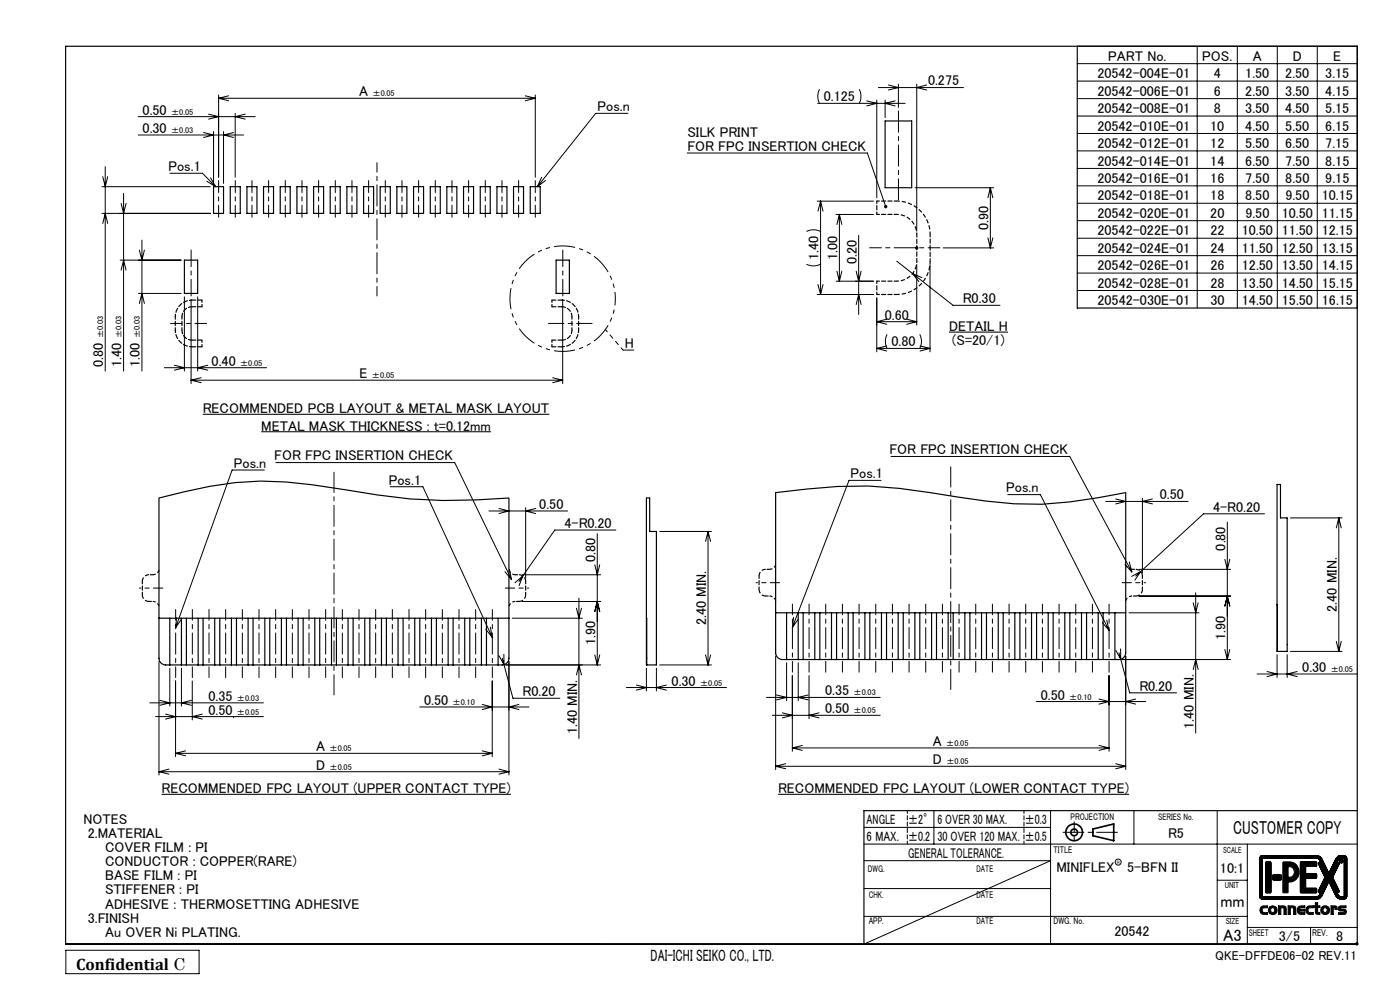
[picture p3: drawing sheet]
<svg xmlns="http://www.w3.org/2000/svg" width="420mm" height="297mm" viewBox="0 0 420 297" stroke-linecap="round" stroke-linejoin="round" font-family="sans-serif">
<g fill="none" stroke="#000" stroke-width=".3">
<path d="M323.2 19.1h84M359.2 13.9v78.4M371.2 13.9v78.4M383.2 13.9v78.4M395.2 13.9v78.4M41.5 35h35.1M61.1 39.7l3 .8-3 .7M62.6 34.2l3 .8-3 .7M64.1 39.4v15.6M65.6 28.5v24.6M65.6 29.5h95M65.6 29.5l3 .7"/>
<path d="M67.1 39.4v15.6M68.6 28.7l-3 .8M70.1 39.7l-3 .8 3 .7M70.6 34v19.1M73.6 34.2l-3 .8 3 .7M157.6 28.7l3 .8M160.6 28.5v24.6M160.6 29.5l-3 .7M188.4 34h-9.7l-17.5 21.9M245.3 31h26.2M245.9 26.7l-.6 2.2 .6 2.1M257.8 26.7l.5 1.9-.1 1.2-.4 1.2"/>
<path d="M260 30.2l3 .8-3 .7M263 30v29.3M263.5 26.2h25.5M265.5 30v5.3M266.5 25.5l3 .7-3 .8M268.5 30.2l-3 .8 3 .7M269.5 25.2v7M275 25.2v44.1M278 25.5l-3 .7 3 .8M323.2 24.3h84M323.2 29.6h84M323.2 34.8h84"/>
<path d="M30.6 55.9h32.5M30.8 52.9l.8 3 .7-3M31.6 49.9v61.3M37.1 58v53.2M41.5 40.5h31.6M51 51.9h9.7l4 4M62.1 54.3l2.6 1.6M63.1 53.3l1.6 2.6M162.5 53.1l-1.3 2.8M163.7 54.1l-2.5 1.8M206.2 45.9h54l5.5 16M274.5 56.3h23.6"/>
<path d="M297.1 56.3v18M297.1 56.3l.8 3M297.1 56.3l-.7 3M323.2 40h84M323.2 45.2h84M323.2 50.5h84M323.2 55.7h84M30.6 64h32.5M30.8 67l.8-3 .7 3M36.1 78h18.2M36.3 61l.8 3 .7-3M41.8 75l.8 3 .7-3"/>
<path d="M42.6 72v39.2M241.9 79.2l1.8 .5 2.5-.5M241.9 69.4l2.2-.5 2.1 .5M245.1 60.3h16.9M246.2 60.3v28M246.2 60.3l.7 3M246.2 60.3l-.8 3M250.8 64.3h11.2M251.8 64.3v20M251.8 64.3l.8 3M251.8 64.3l-.7 3M257.6 70.6v23.7"/>
<path d="M269 78.3l16.9 13.2h14.1M274.5 74.3h1M274.7 73.9l.7 .7M275 79.3v18.1M275 73.8v1M275.4 73.9l-.7 .7M279 79.3v26.1M283 74.3h15.1M296.4 71.3l.7 3M297.9 71.3l-.8 3M323.2 60.9h84M323.2 66.1h84"/>
<path d="M323.2 71.4h84M323.2 76.6h84M36.3 81l.8-3 .7 3M41.6 87.9h12.7M41.8 90.9l.8-3 .7 3M55.3 89v22.2M57.3 89.7v25.3M59.3 89v22.2M168.8 89.7v25.3M245.1 88.3h16.9M245.4 85.3l.8 3M246.9 85.3l-.7 3"/>
<path d="M250.8 84.3h11.2M251.1 81.3l.7 3M252.6 81.3l-.8 3M256.9 91.3l.7-3 .7 3M256.9 81.3l.7 3 .7-3M263 89.3v16.1M263 96.4h12M263 96.4l3 .8M266 95.7l-3 .7M272 95.7l3 .7M275 96.4l-3 .8M276.6 83.2l-2.8-1.2 1.9 2.4"/>
<path d="M323.2 81.8h84M323.2 87.1h84M49.3 110.2h30.7M52.3 109.5l3 .7-3 .7M57.3 113.9h111.5M57.3 113.9l3 .8M60.3 113.2l-3 .7M62.3 109.5l-3 .7 3 .7M165.8 113.2l3 .7M168.8 113.9l-3 .8M263 104.4h16M263 104.4l3 .8"/>
<path d="M266 103.7l-3 .7M266.1 100.2l-.5 2.1 .5 2.1M275.9 100.2l.5 1.8v.9l-.5 1.5M276 103.7l3 .7M279 104.4l-3 .8M82.8 138.6h53.6l17.1 35.1M267.3 136.8h53.6l18.6 34.6M79.3 140.9h-9.7l-16.9 47.3M117.1 145.9h9.8l20.8 45.1M146.7 153.1h23.6M149.7 152.4l3 .7-3 .8M157.7 152.1v21.2"/>
<path d="M160.7 152.4l-3 .7 3 .8M179.2 159.9v39.4M184.7 158.9h-18.3l-9.6 13.7M197.9 159.3h15.5M212.4 159.3v40M212.4 159.3l.8 3M212.4 159.3l-.7 3M264.3 144h-9.6l-17 44.1M302.3 148.2h9.8l20.6 40.7M331.7 150.3h24.7M334.7 149.5l3 .8-3 .7M342.7 149.3v22.4"/>
<path d="M345.7 149.5l-3 .8 3 .7M368.2 156.5v41.2M379.3 154h-18.2l-18.9 17.3M387.1 155.2h15.5M401.6 155.2v40M401.6 155.2l.8 3M401.6 155.2l-.7 3M151.5 171.3l2 2.4M152.8 170.7l.7 3M156.7 172.3h23.5M156.8 172.6l-1.1 1.7M156.8 172.6l-2.3 2.1"/>
<path d="M156.8 172.6l-1.1 2.9M173.7 179.3v42M178.4 169.3l.8 3 .7-3M337.5 169.1l2 2.3M338.8 168.4l.7 3M341.7 178.6h27.5M341.7 170.6h27.5M342.2 171.3l-1.5 1.3M342.2 171.3l-2.7 1.5M342.2 171.3l-1.7 2.6M358.7 177.7v42M367.5 167.6l.7 3 .7-3"/>
<path d="M47.7 198.3v34M53 185.1l-.3 3.1M54.4 185.6l-1.7 2.6M145.7 188.6l2 2.4M147.1 188l.6 3M149.7 196.5l1.5 2.7M150.7 197.3l.5 1.9M151.2 196.1v3.1M151.2 199.2l2.7 10.1h14.1M151.7 199.3h28.5M152.7 198.3v34M153.7 185.3h21"/>
<path d="M156.7 180.3h23.5M172.9 182.3l.8 3 .7-3M178.4 196.3l.8 3M178.4 183.3l.8-3 .7 3M179.9 196.3l-.7 3M197.9 199.3h15.5M211.7 196.3l.7 3M213.2 196.3l-.8 3M232.7 196.6v34M236 198.6v11.4M238.1 185l-.4 3.1M239.5 198.6v11.4"/>
<path d="M239.5 185.5l-1.8 2.6M330.7 186.6l2 2.3M332 185.9l.7 3M334.7 194.9l1.5 2.7M335.7 195.6l.5 2M336.2 194.5v3.1M336.2 197.6l2.7 10h14.1M336.7 197.7h32.5M337.7 196.6v34M338.7 183.7h21M358 180.7l.7 3 .7-3M367.5 194.7l.7 3"/>
<path d="M367.5 181.6l.7-3 .7 3M368.9 194.7l-.7 3M383.1 196.2v6.8M386.2 196.2v6.8M387.1 195.2h15.5M400.9 192.2l.7 3M402.4 192.2l-.8 3M44.9 210.6h34.1M46.7 214.8h32.3M47.9 209.9l3 .7-3 .8M49.7 214l3 .8-3 .7M50.9 200.3v11.3"/>
<path d="M52.7 204.1v22.7M54.4 200.3v11.3M57.4 209.9l-3 .7 3 .8M57.7 204.1v11.7M60.7 214l-3 .8 3 .7M70.1 214.9v.1M125.9 211.9h32.8M144.7 211.1l3 .8-3 .8M147.7 204.1v22.7M155.7 211.1l-3 .8 3 .8M172.9 202.3l.8-3 .7 3M187.9 206.1h30.1"/>
<path d="M190.9 205.3l3 .8-3 .7M193.9 200.3v6.8M196.9 200.3v6.8M199.9 205.3l-3 .8 3 .7M229.9 209h34.2M231.7 214.4h32.4M232.9 208.3l3.1 .7-3.1 .8M234.7 213.6l3 .8-3 .8M237.7 202.5v22.6M242.5 208.3l-3 .7 3 .8M242.7 202.5v12.9M245.7 213.6l-3 .8 3 .8"/>
<path d="M310.9 210.3h32.8M329.7 209.5l3 .8-3 .7M332.7 202.5v22.6M340.7 209.5l-3 .8 3 .7M358 200.7l.7-3 .7 3M377.1 202h30.1M380.1 201.3l3 .7-3 .8M389.1 201.3l-2.9 .7 2.9 .8M47.7 231.3h105M47.7 231.3l3 .7M50.7 230.5l-3 .8M52.7 225.8h95"/>
<path d="M52.7 225.8l3 .7M55.7 225l-3 .8M144.7 225l3 .8M147.7 225.8l-3 .7M149.7 230.5l3 .8M152.7 231.3l-3 .7M232.7 229.7h105M232.7 229.7l3 .7M235.7 228.9l-3 .8M237.7 224.2h95M237.7 224.2l3 .7M240.7 223.4l-3 .8"/>
<path d="M329.7 223.4l3 .8M332.7 224.2l-3 .7M334.7 228.9l3 .8M337.7 229.7l-3 .7M259.2 257.9h56l-56 25.1M259.2 253h148M259.2 248h56M280.2 243v10M315.2 243v40M340.2 243v10M365.2 243v40M374.2 253v30"/>
<path d="M378.2 256.6l.5-.2h16.4l.9 .3 .5 .6 2.1 4.4 2.2-4.4a2.31 2.31 0 0 1 3.1-.6l.2 .5v11.5l-.3 .6a2.33 2.33 0 0 1-3-.7l-2.2-4.4-2.1 4.4-.6 .7-.8 .2h-16.4l-.6-.3-.2-.5v-11.5zM378.7 257.2l16.8 .1 .6 1-.5 .2-.1 .4 2 4.1-2 4 .1 .4 .5 .2-.3 .7-.7 .4h-16.4zM379.8 258.4l1.2-.1 .3 .2v8.9l-.3 .2h-1.1l-.2-.2zM385 258.4a4.6 4.6 0 0 1 3.9 .7 3 3 0 0 1 .6 3.5 3 3 0 0 1-3.1 1.7v3.2h-1.5zM386.4 259.7l1.3 .3 .6 1.3a1.51 1.51 0 0 1-1.9 1.6zM390.2 258.4h4.8l-.1 1.2h-3.2v2.3h3.1l.2 .1v1l-.2 .2h-3.1v3h3.1l.2 .2-.1 1.1h-4.8zM401.7 257.3l1.6-.1v11.5h-1.1l-.7-.4-.3-.7 .5-.2 .1-.4-2-4 2-4.1-.1-.4-.5-.2zM402 257.6l.4-.2 .4 .2 .2 .5-.2 .4-.4 .2-.4-.2-.3-.4zM402 257.7h.8v.7l-.4 .2-.4-.2zM402.2 257.7l-.1 .7v-.7h.6v.7l-.5-.3M402.5 257.7l.1 .3M402.6 258h.1"/>
<path d="M402.6 258h-.4M259.2 274.6h115M259.2 266.3h56M365.2 263.8h9M374.2 278h33M378.6 271.6l1.6-.1v.6h-1.3a.84 .84 0 0 0 .3 1.4h1v.5a1.59 1.59 0 0 1-2.2-1.2l.1-.7zM381.4 272.2l.3-.2 .6 .2 .1 .5-.1 .6-.4 .2-.5-.2-.2-.5zM381.9 262.2l2.2-.1 .3 .3v1.1l-.3 .2h-2.2zM383.6 271.5l1.8 .1 .4 .3 .1 2.1h-.7v-1.8l-.4-.1h-.6v1.9h-.6zM386.4 271.5l2.1 .2 .3 .7v1.6h-.7v-1.8l-.4-.1h-.6v1.9h-.7zM389.7 271.7l1.7-.2v.5l-1.2 .1-.3 .4h1.5v.5h-1.5l.2 .5h1.3v.5a1.79 1.79 0 0 1-2.1-.5v-1.4zM392.4 271.6l1.5-.1v.6a1.28 1.28 0 0 0-1.5 .3l.1 .8 .4 .3h1v.5a1.85 1.85 0 0 1-2-.5l-.2-.7 .2-.7z"/>
<path d="M393.2 278v5M394.6 270.6h.7v.9h.7v.5h-.7v1l.1 .5h.6v.5h-1l-.3-.3-.1-1.7h-.5v-.5h.5zM397.1 272.2l.4-.2 .5 .2 .2 .5-.2 .6-.4 .2-.5-.2-.2-.5zM399.3 271.5h1.1l.7 .3v.8h-.6l-.1-.6h-.4v2h-.7zM401.7 271.7l2.1-.2v.5l-1.6 .2 .1 .3h1.1l.4 .3 .1 .5-.2 .6-2.2 .1v-.5h1.7l.1-.2-.1-.3h-1.3l-.3-.2-.1-.6zM19.7 283h160.5M19.8 284.8h39.9v7h-39.9zM406.6 282.9h1M406.7 282.5l.7 .7M407.1 282.4v1M407.4 282.5l-.7 .7"/>
<circle cx="335.5" cy="258.4" r=".91"/>
<circle cx="381.8" cy="272.8" r="1.38"/>
<circle cx="397.6" cy="272.8" r="1.37"/>
</g>
<g fill="none" stroke="#000" stroke-width=".5">
<path d="M327.9 248.5l6.2-1.6v5.1l-6.2-1.5z"/>
<circle cx="322.2" cy="249.4" r="2.5"/>
<circle cx="322.3" cy="249.5" r="1.01"/>
</g>
<path d="M335.2 249.4h-16.3" fill="none" stroke="#000" stroke-width=".3" stroke-dasharray="6.3 1.3 1.3 1.3" stroke-dashoffset=".1"/>
<path d="M322.3 246.3v6.5" fill="none" stroke="#000" stroke-width=".3" stroke-dasharray="6.3 1.3 1.3 1.3" stroke-dashoffset="3.2"/>
<path d="M272.2 242.9v10M307.2 252.9v-10" fill="none" stroke="#000" stroke-width=".3" stroke-dasharray="1.3 .6" stroke-dashoffset=".4"/>
<g fill="none" stroke="#000" stroke-width=".35">
<path d="M19.7 13.9h387.5v269.1h-387.5zM323.2 13.9v78.4h84M265.5 36.3h8v20h-8zM64.1 55.9h3v8.1h-3zM69.1 55.9h3v8.1h-3zM74.1 55.9h3v8.1h-3zM79.1 55.9h3v8.1h-3zM84.1 55.9h3v8.1h-3zM89.1 55.9h3v8.1h-3zM94.1 55.9h3v8.1h-3zM99.1 55.9h3v8.1h-3zM104.1 55.9h3v8.1h-3z"/>
<path d="M109.1 55.9h3v8.1h-3zM114.1 55.9h3v8.1h-3zM119.1 55.9h3v8.1h-3zM124.1 55.9h3v8.1h-3zM129.1 55.9h3v8.1h-3zM134.1 55.9h3v8.1h-3zM139.1 55.9h3v8.1h-3zM144.1 55.9h3v8.1h-3zM149.1 55.9h3v8.1h-3zM154.1 55.9h3v8.1h-3zM159.1 55.9h3v8.1h-3zM55.3 78h4v9.9h-4z"/>
<path d="M166.8 78h4v9.9h-4zM47.7 149.3a126.6 126.6 0 0 1 30.5-5.1l7.7 .3 7.7 .8 9.8 1.5a164.9 164.9 0 0 0 49.3 2.5v48a2.05 2.05 0 0 1-2 2h-101a1.99 1.99 0 0 1-2-2zM193.9 149.3h1v10h2v40h-3zM232.7 147.6l9.3-1a119.4 119.4 0 0 1 37 1 180.9 180.9 0 0 0 33.6 3.5l8.4-.7 8.3-1.2 8.4-1.6v48a2.05 2.05 0 0 1-2 2.1h-101a2.05 2.05 0 0 1-2-2.1zM383.1 145.2h1v10h2.1v40h-3.1zM47.7 185.3h105M50.9 185.3v14M54.4 185.3v14M55.9 185.3v14M59.4 185.3v14M60.9 185.3v14M64.4 185.3v14"/>
<path d="M65.9 185.3v14M69.4 185.3v14M70.9 185.3v14M74.4 185.3v14M75.9 185.3v14M79.4 185.3v14M80.9 185.3v14M84.4 185.3v14M85.9 185.3v14M89.4 185.3v14M90.9 185.3v14M94.4 185.3v14"/>
<path d="M95.9 185.3v14M99.4 185.3v14M100.9 185.3v14M104.4 185.3v14M105.9 185.3v14M109.4 185.3v14M110.9 185.3v14M114.4 185.3v14M115.9 185.3v14M119.4 185.3v14M120.9 185.3v14M124.4 185.3v14"/>
<path d="M125.9 185.3v14M129.4 185.3v14M130.9 185.3v14M134.4 185.3v14M135.9 185.3v14M139.4 185.3v14M140.9 185.3v14M144.4 185.3v14M145.9 185.3v14M149.4 185.3v14M193.9 185.3l.1 14M232.7 183.7h105"/>
<path d="M236 183.7v14M239.5 183.7v14M240.9 183.7v14M244.4 183.7v14M246 183.7v14M249.4 183.7v14M251 183.7v14M254.5 183.7v14M255.9 183.7v14M259.5 183.7v14M260.9 183.7v14M264.4 183.7v14"/>
<path d="M266 183.7v14M269.5 183.7v14M271 183.7v14M274.5 183.7v14M275.9 183.7v14M279.5 183.7v14M281 183.7v14M284.4 183.7v14M286 183.7v14M289.5 183.7v14M291 183.7v14M294.5 183.7v14"/>
<path d="M295.9 183.7v14M299.5 183.7v14M301 183.7v14M304.4 183.7v14M306 183.7v14M309.5 183.7v14M311 183.7v14M314.5 183.7v14M315.9 183.7v14M319.4 183.7v14M321 183.7v14M324.4 183.7v14"/>
<path d="M326 183.7v14M329.5 183.7v14M330.9 183.7v14M334.5 183.7v14M383.1 181.2l.1 14M407.2 243h-148v40"/>
</g>
<g fill="#000">
<path d="M384.9 258.4l.1 9.2 1.4-.1v-3.2h1.1a3.1 3.1 0 0 0 2.3-3.2 3.1 3.1 0 0 0-2.8-2.8zM386.4 259.7l.9 .1 .6 .4a1.62 1.62 0 0 1-.9 2.7h-.6zM378.2 271.9l.6-.4h1.4v.6h-1.1l-.4 .3 .1 .9 .3 .2h1.1v.5h-1.4l-.5-.2-.3-.8zM380.4 272.8a1.4 1.4 0 0 1 2.8 0 1.4 1.4 0 0 1-2.8 0zM381.4 272.1l-.2 .5v.5l.4 .4h.5l.3-.5v-.7l-.4-.3zM383.6 271.5h1.6l.5 .2 .2 2.3h-.7v-1.8l-.2-.1h-.8v1.9h-.6zM386.4 271.5h1.6l.7 .3 .1 2.2h-.7v-1.7l-.2-.2h-.8v1.9h-.7zM389.4 271.9l.6-.4h1.4v.5h-1.1l-.4 .3v.2h1.5v.5h-1.5l.3 .5h1.2v.5h-1.4l-.6-.4-.2-.4zM392 271.8l.7-.3h1.2v.6h-1l-.5 .5 .2 .8 1.3 .1v.5h-1.3l-.6-.4-.3-1.2zM394.6 270.6h.7v.9h.7v.5h-.7v1.3l.7 .2v.5h-.9l-.4-.3-.1-1.7h-.5v-.5h.5zM396.2 272.8a1.37 1.37 0 0 1 2.7 0 1.37 1.37 0 0 1-2.7 0zM397.2 272.1l-.3 .5v.5l.5 .4h.4l.4-.5-.1-.7-.3-.3zM399.3 271.5h1.4l.4 .3v.8h-.6v-.5l-.5-.1v2h-.7zM401.5 271.8l.6-.3h1.7v.5h-1.4l-.2 .4 1.4 .2 .3 .4-.1 .8-.3 .2h-2v-.5h1.7l.1-.2-.3-.3-1.4-.2z" fill-rule="evenodd"/>
<path d="M402.1 257.7h.6v.7l-.3-.3h-.2l-.1 .3zM402.2 257.7v.3h.4l-.1-.3zM401.8 258.1a.63 .63 0 0 1 1.2 0 .63 .63 0 0 1-1.2 0zM401.8 258.1a.55 .55 0 0 0 1.1 0 .55 .55 0 0 0-1.1 0zM378.1 256.6l.5-.2h16.9l1 .8 2.1 4.5 2.4-4.7 .8-.6h1.7l.6 .7-.1 12-.7 .4h-1.2l-.9-.3-2.6-5-2.2 4.6-1 .7-17-.1-.5-.7v-11.5zM401.6 257.4l-.4 .9 .6 .5-2 4.2 2 4.1-.6 .5 .3 .8 .5 .3h1.3v-11.5h-1.3zM378.7 257.2v11.5h16.6l.4-.3 .4-.8-.5-.2-.1-.4 2-4-2-4.1 .1-.4 .5-.2-.6-1zM390.1 258.4h4.9l-.1 1.2h-3.2v2.3l3.3 .1-.1 1.2h-3.2v3h3.1l.2 .1-.1 1.3-4.8-.1zM381.9 262.3l2.4-.1 .1 1.5h-2.4zM379.7 258.4h1.6l-.1 9.2h-1.4l-.1-.2z" fill-rule="evenodd"/>
</g>
<path d="M284.7 99.5h17.7M60.8 124.2h104M78.4 129.4h68.9M48.5 238.1h104.8M233.4 238.1h105.3" fill="none" stroke="#000" stroke-width=".31"/>
<path d="M184.6 89.5a15.8 15.8 0 0 0-23.4-13.9 15.8 15.8 0 0 0-.9 27.2 15.8 15.8 0 0 0 24.3-12.2v-1.1" fill="none" stroke="#000" stroke-width=".3" stroke-dasharray="6.3 1.3 1.3 1.3 1.3 1.3" stroke-dashoffset="4.3" stroke-linecap="butt"/>
<path d="M269 64.3a6 6 0 0 1 6 6M269 84.3a6 6 0 0 0 6-6" fill="none" stroke="#000" stroke-width=".35" stroke-dasharray="1.3 .6" stroke-dashoffset=".7" stroke-linecap="butt"/>
<path d="M269 60.3a10 10 0 0 1 10 10M269 88.3a10 10 0 0 0 10-10" fill="none" stroke="#000" stroke-width=".35" stroke-dasharray="1.3 .6" stroke-dashoffset=".4" stroke-linecap="butt"/>
<path d="M42.7 178.2l.5 1.4 .7 .5 .8 .1M44.7 172.2l-1.3 .6-.5 .6-.2 .8M155.7 172.2l1.3 .6 .5 .6 .2 .8M157.7 178.2l-.5 1.4-.7 .5-.8 .1M227.7 176.6l.5 1.4 .7 .5 .8 .1M229.7 170.6l-1.3 .5-.5 .7-.2 .8M340.7 170.6l1.4 .5 .5 .7 .1 .8M342.7 176.6l-.5 1.4-.7 .5-.8 .1" fill="none" stroke="#000" stroke-width=".35" stroke-dasharray="1.3 .6" stroke-linecap="butt"/>
<path d="M45.8 172.2l1.2-.3 .7-1M154.6 172.2l-1.2-.3-.7-1M230.8 178.6l1.2 .4 .7 1M230.8 170.6l1.2-.4 .7-1M339.6 178.6l-1.1 .4-.8 1M339.6 170.6l-1.1-.4-.8-1M45.8 180.2l1.2 .4 .7 1M154.6 180.2l-1.2 .4-.7 1" fill="none" stroke="#000" stroke-width=".35" stroke-dasharray="1.3 .6" stroke-dashoffset=".3" stroke-linecap="butt"/>
<path d="M190.1 104.9h-3.2" fill="none" stroke="#000" stroke-width=".3" stroke-dasharray="6.3 1.3 1.3 1.3 1.3 1.3"/>
<path d="M186.9 104.9l-5.3-6.1" fill="none" stroke="#000" stroke-width=".3" stroke-dasharray="6.3 1.3 1.3 1.3 1.3 1.3" stroke-dashoffset="5.5"/>
<g fill="none" stroke="#000" stroke-width=".3" stroke-dasharray="6.3 1.3 1.3 1.3" stroke-dashoffset="2.8">
<path d="M65.6 54.1v11M70.6 54.1v11M75.6 54.1v11M80.6 54.1v11M85.6 54.1v11M90.6 54.1v11M95.6 54.1v11M100.6 54.1v11M105.6 54.1v11M110.6 54.1v11M115.6 54.1v11M120.6 54.1v11"/>
<path d="M125.6 54.1v11M130.6 54.1v11M135.6 54.1v11M140.6 54.1v11M145.6 54.1v11M150.6 54.1v11M155.6 54.1v11M160.6 54.1v11M260.9 74.3h21.1M51.1 96.9h10.9"/>
</g>
<path d="M269.5 33.2v26.8" fill="none" stroke="#000" stroke-width=".3" stroke-dasharray="6.3 1.3 1.3 1.3" stroke-dashoffset="-.1"/>
<path d="M285.2 139.9v66.8M100.2 141.5v66.8" fill="none" stroke="#000" stroke-width=".3" stroke-dasharray="6.3 1.3 1.3 1.3" stroke-dashoffset=".3"/>
<g fill="none" stroke="#000" stroke-width=".3" stroke-dasharray="6.3 1.3 1.3 1.3" stroke-dashoffset="3.1">
<path d="M52.7 182.7v20.4M57.7 182.7v20.4M62.7 182.7v20.4M67.7 182.7v20.4M72.7 182.7v20.4M77.7 182.7v20.4M82.7 182.7v20.4M87.7 182.7v20.4M92.7 182.7v20.4M97.7 182.7v20.4M102.7 182.7v20.4M107.7 182.7v20.4"/>
<path d="M112.7 182.7v20.4M117.7 182.7v20.4M122.7 182.7v20.4M127.7 182.7v20.4M132.7 182.7v20.4M137.7 182.7v20.4M142.7 182.7v20.4M147.7 182.7v20.4M237.7 181v20.4M242.7 181v20.4M247.7 181v20.4M252.7 181v20.4"/>
<path d="M257.7 181v20.4M262.7 181v20.4M267.7 181v20.4M272.7 181v20.4M277.7 181v20.4M282.7 181v20.4M287.7 181v20.4M292.7 181v20.4M297.7 181v20.4M302.7 181v20.4M307.7 181v20.4M312.7 181v20.4"/>
<path d="M317.7 181v20.4M322.7 181v20.4M327.7 181v20.4M332.7 181v20.4"/>
</g>
<path d="M113.1 48.8v39.9M48.9 176.2h-7.1M151.6 176.2h7M233.9 174.6h-7.1M336.6 174.6h7.1" fill="none" stroke="#000" stroke-width=".3" stroke-dasharray="6.3 1.3 1.3 1.3" stroke-dashoffset="3.5"/>
<path d="M57.3 74.9v13.8M168.8 74.9v13.8" fill="none" stroke="#000" stroke-width=".3" stroke-dasharray="6.3 1.3 1.3 1.3" stroke-dashoffset="1.4"/>
<path d="M164.5 96.9h13.1" fill="none" stroke="#000" stroke-width=".3" stroke-dasharray="6.3 1.3 1.3 1.3" stroke-dashoffset="1.7"/>
<g fill="none" stroke="#000" stroke-width=".35" stroke-dasharray="1.3 .6" stroke-dashoffset=".5">
<path d="M263 60.3v4M263 64.3h6M263 60.3h6M279 70.3v4M279 78.3v-4M52.6 94.9a5 5 0 0 1 5-5M52.6 98.9v-4M54.6 94.9v4M168.6 89.9a5 5 0 0 1 5 5M171.6 98.9v-4M173.6 98.9a5 5 0 0 1-5 5M173.6 94.9v4"/>
<path d="M263 88.3h6M263 84.3h6M263 88.3v-4M57.6 103.9a5 5 0 0 1-5-5M42.7 174.2v4M45.8 172.2h-1.1M154.6 172.2h1.1M157.7 174.2v4M227.7 172.6v4M229.7 178.6h1.1M230.8 170.6h-1.1M339.6 170.6h1.1"/>
<path d="M340.7 178.6h-1.1M342.7 172.6v4M44.7 180.2h1.1M155.7 180.2h-1.1"/>
</g>
<path d="M275 70.3v8" fill="none" stroke="#000" stroke-width=".35" stroke-dasharray="1.3 .6" stroke-dashoffset=".4"/>
<path d="M265.4 61.5a.5 .5 0 0 1 .8 .2 .5 .5 0 0 1-.3 .7l-.2-.5 .2 .5-.6-.2z" fill="#000"/>
<path d="M54.6 98.9a3 3 0 0 0 3 3M57.6 91.9a3 3 0 0 0-3 3M171.6 94.9a3 3 0 0 0-3-3M168.6 101.9a3 3 0 0 0 3-3" fill="none" stroke="#000" stroke-width=".35" stroke-dasharray="1.3 .6" stroke-dashoffset=".2"/>
<path d="M60.6 89.9v2M165.6 91.9v-2M60.6 101.9v2M165.6 103.9v-2" fill="none" stroke="#000" stroke-width=".35" stroke-dasharray="1.3 .6" stroke-dashoffset=".6"/>
<path d="M57.6 89.9h3M60.6 91.9h-3M165.6 89.9h3M168.6 91.9h-3M57.6 101.9h3M60.6 103.9h-3M165.6 101.9h3M168.6 103.9h-3" fill="none" stroke="#000" stroke-width=".35" stroke-dasharray="1.3 .6" stroke-dashoffset=".1"/>
<text font-size="5.6" x="370" y="250">CUSTOMER COPY</text>
<g font-size="4.9">
<text x="366.1" y="272">mm</text>
<text x="366.9" y="282">A3</text>
<text x="22.8" y="290.8">Confidential C</text>
<text x="195.2" y="288">DAI-ICHI SEIKO CO., LTD.</text>
</g>
<g font-size="4.2">
<text x="329.2" y="23.5">20542-004E-01</text>
<text x="332.4" y="18.2">PART No.</text>
<text x="360.7" y="18.2">POS.</text>
<text x="364.1" y="23.5">4</text>
<text x="373.6" y="23.5">1.50</text>
<text x="375.9" y="18.2">A</text>
<text x="385.6" y="23.5">2.50</text>
<text x="387.8" y="18.2">D</text>
<text x="397.6" y="23.5">3.15</text>
<text x="400" y="18.2">E</text>
<text x="107.8" y="28.8">A</text>
<text x="278.4" y="25.6">0.275</text>
<text x="329.2" y="28.7">20542-006E-01</text>
<text x="364.1" y="28.7">6</text>
<text x="373.6" y="28.7">2.50</text>
<text x="385.6" y="28.7">3.50</text>
<text x="397.6" y="28.7">4.15</text>
<text x="42.8" y="34.3">0.50</text>
<text x="179.2" y="33.4">Pos.n</text>
<text x="247.1" y="30.4">0.125</text>
<text x="329.2" y="33.9">20542-008E-01</text>
<text x="364.1" y="33.9">8</text>
<text x="373.6" y="33.9">3.50</text>
<text x="385.6" y="33.9">4.50</text>
<text x="397.6" y="33.9">5.15</text>
<text x="42.8" y="39.8">0.30</text>
<text x="206.2" y="41">SILK PRINT</text>
<text x="329.2" y="39.1">20542-010E-01</text>
<text x="363.1" y="39.1">10</text>
<text x="373.6" y="39.1">4.50</text>
<text x="385.6" y="39.1">5.50</text>
<text x="397.6" y="39.1">6.15</text>
<text x="206.2" y="45.2">FOR FPC INSERTION CHECK</text>
<text x="329.2" y="44.4">20542-012E-01</text>
<text x="363.1" y="44.4">12</text>
<text x="373.6" y="44.4">5.50</text>
<text x="385.6" y="44.4">6.50</text>
<text x="397.6" y="44.4">7.15</text>
<text x="50.5" y="51.2">Pos.1</text>
<text x="329.2" y="49.6">20542-014E-01</text>
<text x="363.1" y="49.6">14</text>
<text x="373.6" y="49.6">6.50</text>
<text x="385.6" y="49.6">7.50</text>
<text x="397.6" y="49.6">8.15</text>
<text x="329.2" y="54.8">20542-016E-01</text>
<text x="363.1" y="54.8">16</text>
<text x="373.6" y="54.8">7.50</text>
<text x="385.6" y="54.8">8.50</text>
<text x="397.6" y="54.8">9.15</text>
<text x="329.2" y="60.1">20542-018E-01</text>
<text x="329.2" y="65.3">20542-020E-01</text>
<text x="363.1" y="60.1">18</text>
<text x="363.1" y="65.3">20</text>
<text x="373.6" y="60.1">8.50</text>
<text x="373.6" y="65.3">9.50</text>
<text x="384.5" y="65.3">10.50</text>
<text x="385.6" y="60.1">9.50</text>
<text x="396.5" y="60.1">10.15</text>
<text x="396.5" y="65.3">11.15</text>
<text x="296.5" y="68.9" transform="rotate(-90 296.5 68.9)">0.90</text>
<text x="329.2" y="70.5">20542-022E-01</text>
<text x="363.1" y="70.5">22</text>
<text x="372.5" y="70.5">10.50</text>
<text x="384.5" y="70.5">11.50</text>
<text x="396.5" y="70.5">12.15</text>
<text x="245.6" y="77.9" transform="rotate(-90 245.6 77.9)">1.40</text>
<text x="251.2" y="77.9" transform="rotate(-90 251.2 77.9)">1.00</text>
<text x="329.2" y="75.7">20542-024E-01</text>
<text x="363.1" y="75.7">24</text>
<text x="372.5" y="75.7">11.50</text>
<text x="384.6" y="75.7">12.50</text>
<text x="396.6" y="75.7">13.15</text>
<text x="257" y="79" transform="rotate(-90 257 79)">0.20</text>
<text x="329.2" y="81">20542-026E-01</text>
<text x="363.1" y="81">26</text>
<text x="372.6" y="81">12.50</text>
<text x="384.6" y="81">13.50</text>
<text x="396.6" y="81">14.15</text>
<text x="329.2" y="86.2">20542-028E-01</text>
<text x="363.1" y="86.2">28</text>
<text x="372.6" y="86.2">13.50</text>
<text x="384.6" y="86.2">14.50</text>
<text x="396.6" y="86.2">15.15</text>
<text x="265.4" y="95.8">0.60</text>
<text x="288.8" y="90.9">R0.30</text>
<text x="329.2" y="91.4">20542-030E-01</text>
<text x="363.1" y="91.4">30</text>
<text x="372.6" y="91.4">14.50</text>
<text x="384.6" y="91.4">15.50</text>
<text x="396.6" y="91.4">16.15</text>
<text x="284.7" y="99.2">DETAIL H</text>
<text x="187.4" y="104.4">H</text>
<text x="267.4" y="103.8">0.80</text>
<text x="285.7" y="103.5">(S=20/1)</text>
<text x="31" y="109.9" transform="rotate(-90 31 109.9)">0.80</text>
<text x="36.5" y="109.9" transform="rotate(-90 36.5 109.9)">1.40</text>
<text x="42" y="109.9" transform="rotate(-90 42 109.9)">1.00</text>
<text x="63.5" y="109.6">0.40</text>
<text x="107.9" y="113.3">E</text>
<text x="60.8" y="123.9">RECOMMENDED PCB LAYOUT &amp; METAL MASK LAYOUT</text>
<text x="78.4" y="129.1">METAL MASK THICKNESS : t=0.12mm</text>
<text x="82.3" y="138">FOR FPC INSERTION CHECK</text>
<text x="266.9" y="136.1">FOR FPC INSERTION CHECK</text>
<text x="70.1" y="140.2">Pos.n</text>
<text x="255.2" y="143.4">Pos.1</text>
<text x="116.6" y="145.2">Pos.1</text>
<text x="301.8" y="147.6">Pos.n</text>
<text x="347.9" y="149.7">0.50</text>
<text x="161.8" y="152.5">0.50</text>
<text x="364" y="153.4">4-R0.20</text>
<text x="169.4" y="158.2">4-R0.20</text>
<text x="367.6" y="165" transform="rotate(-90 367.6 165)">0.80</text>
<text x="178.6" y="168.4" transform="rotate(-90 178.6 168.4)">0.80</text>
<text x="401.1" y="183.3" transform="rotate(-90 401.1 183.3)">2.40 MIN.</text>
<text x="211.8" y="187.4" transform="rotate(-90 211.8 187.4)">2.40 MIN.</text>
<text x="367.6" y="191.7" transform="rotate(-90 367.6 191.7)">1.90</text>
<text x="178.6" y="193.4" transform="rotate(-90 178.6 193.4)">1.90</text>
<text x="390.7" y="201.4">0.30</text>
<text x="156.8" y="208.7">R0.20</text>
<text x="201.5" y="205.5">0.30</text>
<text x="247.6" y="208.4">0.35</text>
<text x="312.3" y="209.7">0.50</text>
<text x="341.8" y="207">R0.20</text>
<text x="62.5" y="214.2">0.50</text>
<text x="62.5" y="210">0.35</text>
<text x="127.2" y="211.3">0.50</text>
<text x="247.6" y="213.8">0.50</text>
<text x="173.1" y="220" transform="rotate(-90 173.1 220)">1.40 MIN.</text>
<text x="358.1" y="218.4" transform="rotate(-90 358.1 218.4)">1.40 MIN.</text>
<text x="94.9" y="225.2">A</text>
<text x="279.9" y="223.5">A</text>
<text x="94.8" y="230.7">D</text>
<text x="279.9" y="229">D</text>
<text x="48.5" y="237.8">RECOMMENDED FPC LAYOUT (UPPER CONTACT TYPE)</text>
<text x="233.4" y="237.8">RECOMMENDED FPC LAYOUT (LOWER CONTACT TYPE)</text>
<text x="25.1" y="246.9">NOTES</text>
<text x="26.4" y="251.1">2.MATERIAL</text>
<text x="350.4" y="251.2">R5</text>
<text x="31.5" y="255.4">COVER FILM : PI</text>
<text x="272.4" y="257">GENERAL TOLERANCE.</text>
<text x="31.5" y="259.6">CONDUCTOR : COPPER(RARE)</text>
<text x="31.5" y="263.8">BASE FILM : PI</text>
<text x="316.9" y="261.3">MINIFLEX</text>
<text x="338.1" y="261.3">5-BFN II</text>
<text x="366" y="261.7">10:1</text>
<text x="31.5" y="268.1">STIFFENER : PI</text>
<text x="31.5" y="272.3">ADHESIVE : THERMOSETTING ADHESIVE</text>
<text x="26.4" y="276.5">3.FINISH</text>
<text x="31.5" y="280.8">Au OVER Ni PLATING.</text>
<text x="334.3" y="280.6">20542</text>
<text x="383.7" y="282">3/5</text>
<text x="400.8" y="282">8</text>
</g>
<g font-size="4.1">
<text x="260" y="247">ANGLE</text>
<text x="260" y="252">6 MAX.</text>
<text x="272.5" y="247">±2°</text>
<text x="281.2" y="247">6 OVER 30 MAX.</text>
<text x="307.5" y="247">±0.3</text>
<text x="272.5" y="252">±0.2</text>
<text x="281.2" y="252">30 OVER 120 MAX.</text>
<text x="307.5" y="252">±0.5</text>
</g>
<text font-size="3.9" x="364.6" y="287.8">QKE-DFFDE06-02 REV.11</text>
<g font-size="2.9">
<text x="321.2" y="245.8">PROJECTION</text>
<text x="316.1" y="255.7">TITLE</text>
<text x="260.4" y="261.2">DWG.</text>
<text x="292.9" y="261.2">DATE</text>
<text x="260.6" y="269">CHK.</text>
<text x="292.9" y="269">DATE</text>
<text x="260.6" y="277">APP.</text>
<text x="292.9" y="277">DATE</text>
<text x="316.1" y="277">DWG. No.</text>
<text x="374.7" y="280.5">SHEET</text>
<text x="393.7" y="280.5">REV.</text>
</g>
<text font-size="2.8" x="347.5" y="245.8">SERIES No.</text>
<g font-size="2.7">
<text x="366.9" y="255.7">SCALE</text>
<text x="367.4" y="266.1">UNIT</text>
<text x="367.7" y="277">SIZE</text>
</g>
<g font-size="2.5">
<text x="111.7" y="28.8">±0.05</text>
<text x="51.3" y="34.3">±0.05</text>
<text x="51.3" y="39.8">±0.03</text>
<text x="31" y="101.4" transform="rotate(-90 31 101.4)">±0.03</text>
<text x="36.5" y="101.4" transform="rotate(-90 36.5 101.4)">±0.03</text>
<text x="42" y="101.4" transform="rotate(-90 42 101.4)">±0.03</text>
<text x="72" y="109.6">±0.05</text>
<text x="111.6" y="113.3">±0.05</text>
<text x="399.2" y="201.4">±0.05</text>
<text x="210" y="205.5">±0.05</text>
<text x="256.1" y="208.4">±0.03</text>
<text x="320.8" y="209.7">±0.10</text>
<text x="71.1" y="210">±0.03</text>
<text x="71.1" y="214.2">±0.05</text>
<text x="135.8" y="211.3">±0.10</text>
<text x="256.1" y="213.8">±0.05</text>
<text x="98.8" y="225.2">±0.05</text>
<text x="283.9" y="223.5">±0.05</text>
<text x="98.9" y="230.7">±0.05</text>
<text x="283.9" y="229">±0.05</text>
</g>
<text font-size="1.4" x="335" y="258.8">R</text>
</svg>
